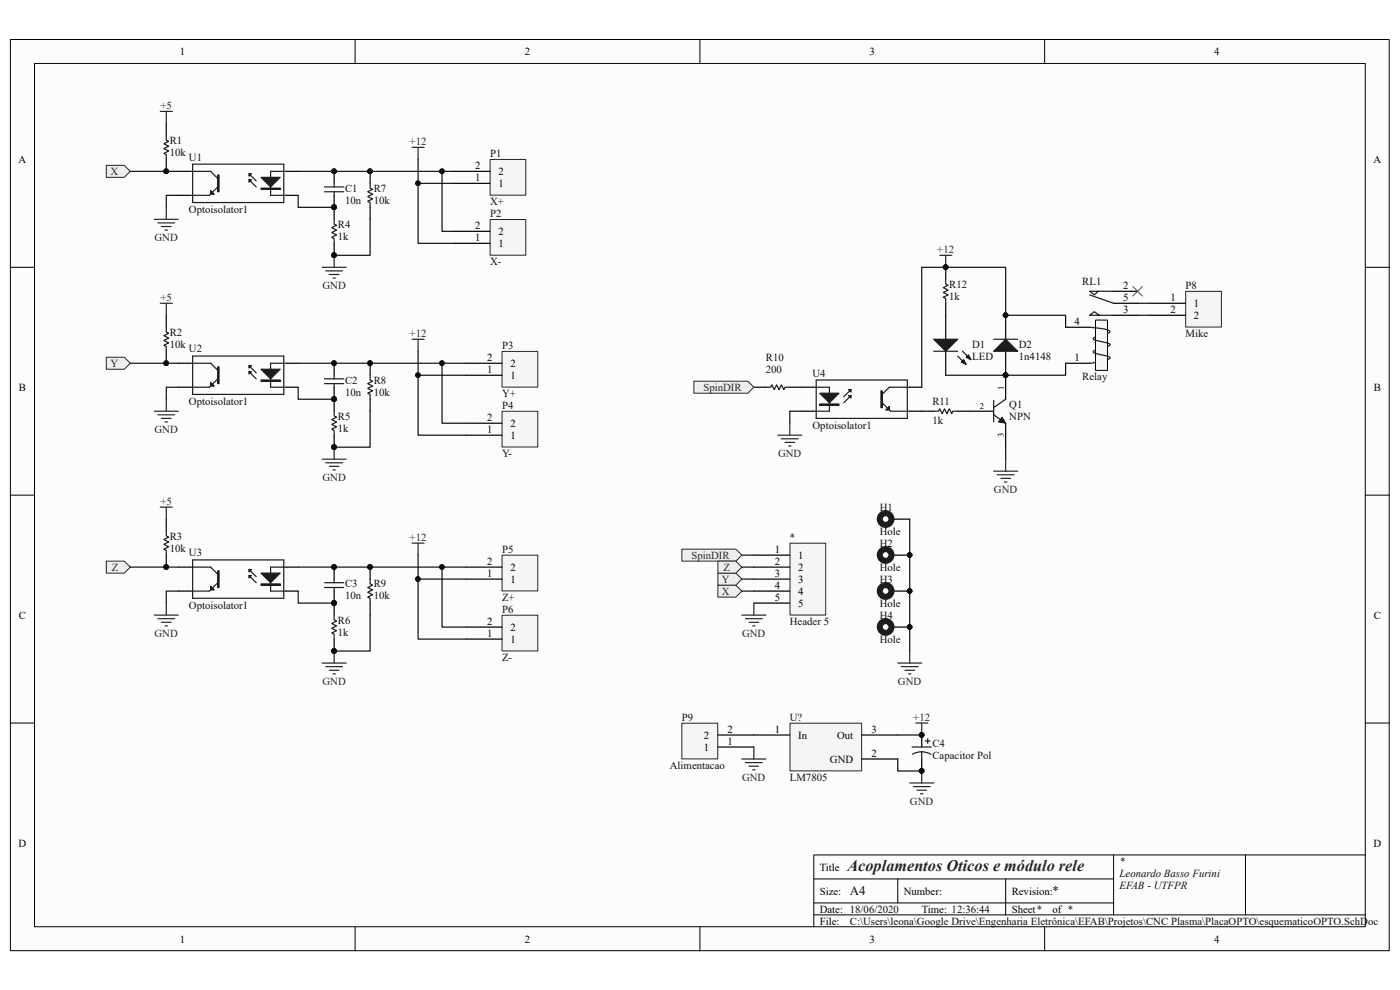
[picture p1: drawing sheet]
<svg xmlns="http://www.w3.org/2000/svg" width="297mm" height="210mm" viewBox="0 0 297 210" stroke-linecap="round" stroke-linejoin="round" font-family="sans-serif">
<path d="M2.2 8.4h292.5v193.3h-292.5z" fill="#fcfcfc"/>
<path d="M2.2 8.4h292.5v193.3h-292.5z" fill="none" stroke="#000" stroke-width=".21"/>
<path d="M7.4 13.5h282.2v183.1h-282.2z" fill="#fcfcfc"/>
<g fill="none" stroke="#000" stroke-width=".21">
<path d="M7.3 13.5h282.3v183.1h-282.3zM75.3 8.4v5.1M148.5 8.4v5.1M221.6 8.4v5.1M2.2 56.7h5.1M289.7 56.7h5.1M2.2 105h5.1M289.7 105h5.1M2.2 153.4h5.1M289.7 153.4h5.1M75.3 196.6v5.1M148.5 196.6v5.1"/>
<path d="M172.6 186.5h63.6M172.6 194.1h117.1M172.6 191.5h63.6M190.5 186.5v5M213.4 186.5v7.6M221.6 196.6v5.1M236.2 181.4v12.7M264.2 181.4h-91.6v15.2M289.7 181.4h-25.5v12.7"/>
</g>
<path d="M200.6 56.7v2.5M200.6 64.3v2.6M213.4 66.9v5.1M213.4 74.5v5.1" fill="none" stroke="#000" stroke-width=".25"/>
<g fill="#0e0e0e" stroke="#0e0e0e" stroke-width=".21">
<circle cx="200.6" cy="56.7" r=".48"/>
<circle cx="213.3" cy="79.6" r=".48"/>
<circle cx="213.3" cy="66.9" r=".48"/>
</g>
<path d="M200.6 59.2v1.1l.5 .2-1 .5 1 .5-1 .5 1 .6-1 .5 .5 .2v1" fill="none" stroke="#1c1c1c" stroke-width=".25"/>
<path d="M210.8 74.5l2.6-2.5 2.5 2.5z" fill="#1c1c1c"/>
<path d="M210.8 74.5l2.6-2.5 2.5 2.5zM210.8 72h5.1" fill="none" stroke="#1c1c1c" stroke-width=".25"/>
<g fill="#0e0e0e" stroke="#0e0e0e" stroke-width=".21">
<circle cx="213.3" cy="79.6" r=".48"/>
<circle cx="213.3" cy="66.9" r=".48"/>
</g>
<path d="M232.5 67.9h2.4v10.7h-2.4z" fill="#f5f5f5"/>
<path d="M232.4 67.9h2.5v10.7h-2.5z" fill="none" stroke="#000" stroke-width=".21"/>
<path d="M231.2 62.6l5 1.7M231.2 69.4l3.8 .6a.35 .35 0 0 1 .4 .4 .35 .35 0 0 1-.4 .3M232.4 74.3l-.4 .2a.45 .45 0 0 0 .1 .5 .45 .45 0 0 0 .5 0l2 .5a.65 .65 0 0 1 .8 .5l-.4 .3M232.4 71.5l-.4 .2a.45 .45 0 0 0 .1 .5 .45 .45 0 0 0 .5 0l2 .5a.65 .65 0 0 1 .8 .5l-.4 .3M232.4 76.8l-1.2 .3M232.9 61.8l-.7 .8-1-.8h5M233.2 66.9l-1-.8-1 .8h5" fill="none" stroke="#1c1c1c" stroke-width=".25"/>
<path d="M200.6 66.9v5.1M200.6 74.5v5.1M226.1 69.4h5.1M226.1 77.1h5.1M236.2 64.3h5.1M236.2 61.8h5.1M236.2 66.9h5.1" fill="none" stroke="#000" stroke-width=".25"/>
<path d="M210.8 100h5.1M213.4 97.4v2.6M211.6 100.7h3.5M212.3 101.5h2.1M213.1 102.2h.5" fill="none" stroke="#262626" stroke-width=".25"/>
<path d="M198.1 72h5.1l-2.6 2.5z" fill="#1c1c1c"/>
<path d="M198.1 72h5.1l-2.6 2.5zM203.2 75.5l1.8 1.8M204.2 74.5l1.8 1.8" fill="none" stroke="#1c1c1c" stroke-width=".25"/>
<path d="M204.4 76.3l.6 1-1.1-.5z" fill="#1c1c1c"/>
<path d="M204.4 76.3l.6 1-1.1-.5z" fill="none" stroke="#1c1c1c" stroke-width=".25"/>
<path d="M205.5 75.3l.5 1-1-.5z" fill="#1c1c1c"/>
<path d="M198.1 74.5h5.1M205.5 75.3l.5 1-1-.5zM172.6 82.1h3.4v5.1h-3.4M173.2 80.6h19.3v8.2h-19.3zM180.5 83.9l-1.5 1.6M180.5 82.7l-1.5 1.5M187.2 85.5l1.7 1.7h4.1M193 82.1h-4.3l-1.5 1.6" fill="none" stroke="#1c1c1c" stroke-width=".25"/>
<path d="M170.1 82.1h2.5M170.1 87.2h2.5M193 82.1h2.5M193 87.2h2.5" fill="none" stroke="#000" stroke-width=".25"/>
<path d="M173.9 83.4h4.1l-2 2.1z" fill="#1c1c1c"/>
<path d="M173.9 83.4h4.1l-2 2.1zM173.9 85.7h4.1v.3h-4.1zM173.9 85.8h4.1" fill="none" stroke="#1c1c1c" stroke-width=".25"/>
<path d="M180 82.7h.5v.5z" fill="#1c1c1c"/>
<path d="M180 82.7h.5v.5z" fill="none" stroke="#1c1c1c" stroke-width=".25"/>
<path d="M180 83.9h.5v.5z" fill="#1c1c1c"/>
<path d="M180 83.9h.5v.5zM186.9 82.9h.3v3.6h-.3z" fill="none" stroke="#1c1c1c" stroke-width=".25"/>
<path d="M187 82.9v3.6" fill="none" stroke="#1c1c1c" stroke-width=".26"/>
<path d="M187.9 87l.8-.8v.8z" fill="#1c1c1c"/>
<path d="M162.5 82.1h1l.2-.5 .6 1.1 .5-1.1 .5 1.1 .5-1.1 .5 1.1 .2-.6h1.1M187.9 87l.8-.8v.8zM198.1 87.2h1l.3-.5 .5 1 .5-1 .5 1 .5-1 .5 1 .3-.5h1" fill="none" stroke="#1c1c1c" stroke-width=".25"/>
<path d="M159.9 82.1h2.6M167.6 82.1h2.5M195.5 87.2h2.6M203.2 87.2h2.5" fill="none" stroke="#000" stroke-width=".25"/>
<path d="M165 92.3h5.1M165.8 93.1h3.5M166.5 93.8h2.1M167.3 94.6h.5M167.6 89.8v2.5" fill="none" stroke="#262626" stroke-width=".25"/>
<path d="M240.3 60.8l2.1 2M242.4 60.8l-2.1 2" fill="none" stroke="#4c4c4c" stroke-width=".21"/>
<path d="M251.6 61.8h7.5v7.6h-7.5z" fill="#f5f5f5"/>
<path d="M251.5 61.8h7.6v7.6h-7.6z" fill="none" stroke="#262626" stroke-width=".21"/>
<path d="M37.8 36.4h2.6M60.7 36.4h2.6M37.8 41.4h2.6M60.7 41.4h2.6M243.9 64.3h7.6M243.9 66.9h7.6" fill="none" stroke="#000" stroke-width=".25"/>
<path d="M40.4 36.4h4.3l1.5 1.5M40.9 34.8h19.3v8.2h-19.3zM46.2 39.7l-1.8 1.7h-4M52.8 38.1l1.6 1.6M52.8 36.9l1.6 1.5M60.7 36.4h-3.3v5h3.3" fill="none" stroke="#1c1c1c" stroke-width=".25"/>
<path d="M55.4 37.6h4l-2 2.1z" fill="#1c1c1c"/>
<path d="M55.4 37.6h4l-2 2.1zM55.4 39.9h4v.3h-4z" fill="none" stroke="#1c1c1c" stroke-width=".25"/>
<path d="M55.4 40h4" fill="none" stroke="#1c1c1c" stroke-width=".26"/>
<path d="M52.8 36.9h.5l-.5 .5z" fill="#1c1c1c"/>
<path d="M52.8 36.9h.5l-.5 .5z" fill="none" stroke="#1c1c1c" stroke-width=".25"/>
<path d="M52.8 38.1h.5l-.5 .5z" fill="#1c1c1c"/>
<path d="M46.2 37.1h.3v3.6h-.3zM46.3 37.1v3.6M52.8 38.1h.5l-.5 .5z" fill="none" stroke="#1c1c1c" stroke-width=".25"/>
<path d="M44.7 40.4l.8 .8h-.8z" fill="#1c1c1c"/>
<path d="M35.3 28.7v1l.5 .3-1 .5 1 .5-1 .5 1 .5-1 .5 .5 .3v1M68.9 39.7h4M70.9 38.9v.8M78.5 38.9v1l.5 .3-1 .5 1 .5-1 .5 1 .5-1 .5 .5 .3v1M44.7 40.4l.8 .8h-.8zM68.9 40.7h4M70.9 40.7v.7M70.9 46.5v1l.5 .3-1 .5 1 .5-1 .5 1 .5-1 .5 .5 .3v1" fill="none" stroke="#1c1c1c" stroke-width=".25"/>
<path d="M35.3 26.2v2.5M35.3 33.8v2.6M70.9 36.4v2.5M78.5 36.4v2.5M70.9 41.4v5.1M70.9 51.6v2.6M78.5 44v2.5" fill="none" stroke="#000" stroke-width=".25"/>
<g fill="#0e0e0e" stroke="#0e0e0e" stroke-width=".21">
<circle cx="70.9" cy="44" r=".48"/>
<circle cx="70.9" cy="36.3" r=".48"/>
<circle cx="70.9" cy="54.1" r=".48"/>
<circle cx="78.5" cy="36.3" r=".48"/>
<circle cx="35.2" cy="36.3" r=".48"/>
</g>
<path d="M34 23.6h2.5M35.3 23.6v2.6M32.7 46.5h5.1M33.5 47.3h3.6M34.3 48.1h2M35 48.8h.5M35.3 44v2.5M68.3 56.7h5.1M69.1 57.5h3.6M69.9 58.2h2M70.6 59h.5M70.9 54.2v2.5" fill="none" stroke="#262626" stroke-width=".25"/>
<path d="M104 33.9h7.5v7.5h-7.5z" fill="#f5f5f5"/>
<path d="M104 33.8h7.5v7.6h-7.5z" fill="none" stroke="#262626" stroke-width=".21"/>
<path d="M96.3 38.9h7.7M96.3 36.4h7.7" fill="none" stroke="#000" stroke-width=".25"/>
<path d="M104 46.6h7.5v7.5h-7.5z" fill="#f5f5f5"/>
<path d="M104 46.6h7.5v7.5h-7.5z" fill="none" stroke="#262626" stroke-width=".21"/>
<path d="M96.3 51.6h7.7M96.3 49.1h7.7" fill="none" stroke="#000" stroke-width=".25"/>
<path d="M87.4 31.3h2.6M88.7 31.3v2.5" fill="none" stroke="#262626" stroke-width=".25"/>
<path d="M22.6 35.1h3.8l1.2 1.3-1.2 1.2h-3.8z" fill-rule="evenodd" fill="#f0f0f0" stroke="#262626" stroke-width=".21"/>
<path d="M37.8 77.1h2.6M60.7 77.1h2.6M37.8 82.1h2.6M60.7 82.1h2.6" fill="none" stroke="#000" stroke-width=".25"/>
<path d="M40.4 77.1h4.3l1.5 1.5M40.9 75.5h19.3v8.2h-19.3zM52.8 78.8l1.6 1.6M52.8 77.6l1.6 1.5M60.7 77.1h-3.3v5h3.3M46.2 80.4l-1.8 1.7h-4" fill="none" stroke="#1c1c1c" stroke-width=".25"/>
<path d="M55.4 78.3h4l-2 2.1z" fill="#1c1c1c"/>
<path d="M55.4 78.3h4l-2 2.1zM55.4 80.6h4v.3h-4zM55.4 80.7h4" fill="none" stroke="#1c1c1c" stroke-width=".25"/>
<path d="M52.8 77.6h.5l-.5 .5z" fill="#1c1c1c"/>
<path d="M52.8 77.6h.5l-.5 .5z" fill="none" stroke="#1c1c1c" stroke-width=".25"/>
<path d="M52.8 78.8h.5l-.5 .5z" fill="#1c1c1c"/>
<path d="M46.2 77.8h.3v3.6h-.3zM46.3 77.8v3.6M52.8 78.8h.5l-.5 .5z" fill="none" stroke="#1c1c1c" stroke-width=".25"/>
<path d="M44.7 81.1l.8 .8h-.8z" fill="#1c1c1c"/>
<path d="M35.3 69.4v1l.5 .3-1 .5 1 .5-1 .5 1 .5-1 .5 .5 .3v1M70.9 79.6v.8M78.5 79.6v1l.5 .3-1 .5 1 .5-1 .5 1 .5-1 .5 .5 .3v1M44.7 81.1l.8 .8h-.8zM68.9 80.4h4M68.9 81.4h4M70.9 81.4v.7M70.9 87.2v1.1l.5 .2-1 .5 1 .5-1 .5 1 .5-1 .5 .5 .3v1" fill="none" stroke="#1c1c1c" stroke-width=".25"/>
<path d="M35.3 66.9v2.5M35.3 74.5v2.6M70.9 77.1v2.5M78.5 77.1v2.5M70.9 82.1v5.1M70.9 92.3v2.6M78.5 84.7v2.5" fill="none" stroke="#000" stroke-width=".25"/>
<g fill="#0e0e0e" stroke="#0e0e0e" stroke-width=".21">
<circle cx="70.9" cy="84.7" r=".48"/>
<circle cx="70.9" cy="77" r=".48"/>
<circle cx="70.9" cy="94.8" r=".48"/>
<circle cx="78.5" cy="77" r=".48"/>
<circle cx="35.2" cy="77" r=".48"/>
</g>
<path d="M34 64.3h2.5M35.3 64.3v2.6M32.7 87.2h5.1M33.5 88h3.6M34.3 88.8h2M35 89.5h.5M35.3 84.7v2.5M68.3 97.4h5.1M69.1 98.2h3.6M69.9 98.9h2M70.6 99.7h.5M70.9 94.9v2.5" fill="none" stroke="#262626" stroke-width=".25"/>
<path d="M106.6 74.6h7.5v7.5h-7.5z" fill="#f5f5f5"/>
<path d="M106.5 74.5h7.6v7.6h-7.6z" fill="none" stroke="#262626" stroke-width=".21"/>
<path d="M98.9 79.6h7.6M98.9 77.1h7.6" fill="none" stroke="#000" stroke-width=".25"/>
<path d="M106.6 87.3h7.5v7.5h-7.5z" fill="#f5f5f5"/>
<path d="M106.5 87.2h7.6v7.6h-7.6z" fill="none" stroke="#262626" stroke-width=".21"/>
<path d="M98.9 92.3h7.6M98.9 89.8h7.6" fill="none" stroke="#000" stroke-width=".25"/>
<path d="M87.4 72h2.6M88.7 72v2.5" fill="none" stroke="#262626" stroke-width=".25"/>
<path d="M22.6 75.8h3.8l1.2 1.3-1.2 1.2h-3.8z" fill-rule="evenodd" fill="#f0f0f0" stroke="#262626" stroke-width=".21"/>
<path d="M37.8 120.3h2.6M37.8 125.4h2.6M60.7 120.3h2.6M60.7 125.4h2.6" fill="none" stroke="#000" stroke-width=".25"/>
<path d="M40.9 118.8h19.3v8.1h-19.3zM40.4 120.3h4.3l1.5 1.5M46.2 123.6l-1.8 1.8h-4M52.8 122.1l1.6 1.5M52.8 120.8l1.6 1.5M60.7 120.3h-3.3v5.1h3.3" fill="none" stroke="#1c1c1c" stroke-width=".25"/>
<path d="M55.4 121.6h4l-2 2z" fill="#1c1c1c"/>
<path d="M55.4 121.6h4l-2 2zM55.4 123.9h4v.2h-4zM55.4 124h4" fill="none" stroke="#1c1c1c" stroke-width=".25"/>
<path d="M52.8 120.8h.5l-.5 .5z" fill="#1c1c1c"/>
<path d="M52.8 120.8h.5l-.5 .5z" fill="none" stroke="#1c1c1c" stroke-width=".25"/>
<path d="M52.8 122.1h.5l-.5 .5z" fill="#1c1c1c"/>
<path d="M46.2 121.1h.3v3.5h-.3zM46.3 121.1v3.5M52.8 122.1h.5l-.5 .5z" fill="none" stroke="#1c1c1c" stroke-width=".25"/>
<path d="M44.7 124.4l.8 .7h-.8z" fill="#1c1c1c"/>
<path d="M35.3 112.7v1l.5 .2-1 .6 1 .5-1 .5 1 .5-1 .5 .5 .2v1.1M44.7 124.4l.8 .7h-.8zM68.9 123.6h4M68.9 124.6h4M70.9 122.9v.7M70.9 124.6v.8M70.9 130.5v1l.5 .3-1 .5 1 .5-1 .5 1 .5-1 .5 .5 .3v1M78.5 122.9v1l.5 .2-1 .5 1 .5-1 .5 1 .6-1 .5 .5 .2v1" fill="none" stroke="#1c1c1c" stroke-width=".25"/>
<path d="M35.3 110.1v2.6M35.3 117.8v2.5M70.9 120.3v2.6M70.9 125.4v5.1M70.9 135.6v2.5M78.5 120.3v2.6M78.5 127.9v2.6" fill="none" stroke="#000" stroke-width=".25"/>
<g fill="#0e0e0e" stroke="#0e0e0e" stroke-width=".21">
<circle cx="70.9" cy="127.9" r=".48"/>
<circle cx="70.9" cy="120.3" r=".48"/>
<circle cx="70.9" cy="138.1" r=".48"/>
<circle cx="78.5" cy="120.3" r=".48"/>
<circle cx="35.2" cy="120.3" r=".48"/>
</g>
<path d="M34 107.6h2.5M35.3 107.6v2.5M32.7 130.5h5.1M33.5 131.2h3.6M34.3 132h2M35 132.8h.5M35.3 127.9v2.6M70.9 138.1v2.6M68.3 140.7h5.1M69.1 141.4h3.6M69.9 142.2h2M70.6 142.9h.5" fill="none" stroke="#262626" stroke-width=".25"/>
<path d="M106.6 117.8h7.5v7.5h-7.5z" fill="#f5f5f5"/>
<path d="M106.5 117.8h7.6v7.5h-7.6z" fill="none" stroke="#262626" stroke-width=".21"/>
<path d="M98.9 122.9h7.6M98.9 120.3h7.6" fill="none" stroke="#000" stroke-width=".25"/>
<path d="M106.6 130.6h7.5v7.5h-7.5z" fill="#f5f5f5"/>
<path d="M106.5 130.5h7.6v7.6h-7.6z" fill="none" stroke="#262626" stroke-width=".21"/>
<path d="M98.9 135.6h7.6M98.9 133h7.6" fill="none" stroke="#000" stroke-width=".25"/>
<path d="M87.4 115.2h2.6M88.7 115.2v2.6" fill="none" stroke="#262626" stroke-width=".25"/>
<path d="M22.6 119h3.8l1.2 1.3-1.2 1.3h-3.8z" fill-rule="evenodd" fill="#f0f0f0" stroke="#262626" stroke-width=".21"/>
<path d="M199.4 54.2h2.5M200.6 54.2v2.5" fill="none" stroke="#262626" stroke-width=".25"/>
<circle cx="200.6" cy="56.7" r=".48" fill="#0e0e0e" stroke="#0e0e0e" stroke-width=".21"/>
<g fill="#f0f0f0" stroke="#262626" stroke-width=".21">
<path d="M147.2 80.9h11.5l1.2 1.2-1.2 1.3h-11.5z" fill-rule="evenodd"/>
<path d="M144.7 116.5h11.4l1.3 1.3-1.3 1.2h-11.4z" fill-rule="evenodd"/>
<path d="M152.3 124.1h3.8l1.3 1.3-1.3 1.3h-3.8z" fill-rule="evenodd"/>
<path d="M152.3 121.6h3.8l1.3 1.3-1.3 1.2h-3.8z" fill-rule="evenodd"/>
<path d="M152.3 119h3.8l1.3 1.3-1.3 1.3h-3.8z" fill-rule="evenodd"/>
</g>
<path d="M213.4 79.6v5.1M205.7 87.2h5.1M213.4 89.8v5.1M189.7 117.8h3.3M189.7 110.1h3.3M189.7 133h3.3M189.7 125.4h3.3" fill="none" stroke="#000" stroke-width=".25"/>
<g fill="#0e0e0e" stroke="#0e0e0e" stroke-width=".21">
<circle cx="193" cy="133" r=".48"/>
<circle cx="193" cy="117.7" r=".48"/>
<circle cx="193" cy="125.4" r=".48"/>
<circle cx="213.3" cy="79.6" r=".48"/>
</g>
<g fill="none" stroke="#1c1c1c" stroke-width="1.3">
<circle cx="187.9" cy="110.1" r="1.25"/>
<circle cx="187.9" cy="117.7" r="1.25"/>
<circle cx="187.9" cy="125.4" r="1.25"/>
<circle cx="187.9" cy="133" r="1.25"/>
</g>
<path d="M193 138.1v2.6M190.5 140.7h5M191.2 141.4h3.6M192 142.2h2M192.7 142.9h.6" fill="none" stroke="#262626" stroke-width=".25"/>
<path d="M210.8 88l2.6 1.8M210.8 84.9v4.6M213.4 84.7l-2.6 1.8" fill="none" stroke="#1c1c1c" stroke-width=".25"/>
<path d="M212.6 88.5l.8 1.3-1.6-.3z" fill="#1c1c1c"/>
<path d="M212.6 88.5l.8 1.3-1.6-.3z" fill="none" stroke="#1c1c1c" stroke-width=".21"/>
<g fill="#0e0e0e" stroke="#0e0e0e" stroke-width=".21">
<circle cx="213.3" cy="79.6" r=".48"/>
<circle cx="195.5" cy="155.9" r=".48"/>
<circle cx="195.5" cy="163.5" r=".48"/>
</g>
<path d="M195.5 155.9v2.6M195.5 161v2.6" fill="none" stroke="#000" stroke-width=".25"/>
<path d="M193.5 158.5h4.1M195.5 159.5l1.3 .2 .7 .3M195.5 159.5l-.8 .1-1.1 .4M195.5 159.5v1.5M196.3 157.2h1M196.8 156.7v1" fill="none" stroke="#1c1c1c" stroke-width=".25"/>
<path d="M194.3 153.4h2.5M195.5 153.4v2.5M193 166.1h5.1M193.8 166.9h3.5M194.5 167.6h2.1M195.3 168.4h.5M195.5 163.6v2.5" fill="none" stroke="#262626" stroke-width=".25"/>
<path d="M144.7 153.5h7.6v7.5h-7.6z" fill="#f5f5f5"/>
<path d="M144.7 153.4h7.6v7.6h-7.6z" fill="none" stroke="#262626" stroke-width=".21"/>
<path d="M152.3 158.5h7.6M152.3 155.9h7.6" fill="none" stroke="#000" stroke-width=".25"/>
<path d="M159.9 158.5v2.5M157.4 161h5.1M158.1 161.8h3.6M158.9 162.5h2M159.7 163.3h.5" fill="none" stroke="#262626" stroke-width=".25"/>
<path d="M167.6 153.5h15.2v10h-15.2z" fill="#f5f5f5"/>
<path d="M167.6 153.4h15.2v10.1h-15.2z" fill="none" stroke="#262626" stroke-width=".21"/>
<path d="M159.9 155.9h7.7M182.8 155.9h7.7M182.8 161h7.7" fill="none" stroke="#000" stroke-width=".25"/>
<path d="M167.6 115.3h7.6v15.2h-7.6z" fill="#f5f5f5"/>
<path d="M167.6 115.2h7.6v15.3h-7.6z" fill="none" stroke="#262626" stroke-width=".21"/>
<path d="M159.9 117.8h7.7M159.9 120.3h7.7M159.9 122.9h7.7M159.9 125.4h7.7M159.9 127.9h7.7" fill="none" stroke="#000" stroke-width=".25"/>
<path d="M157.4 130.5h5.1M158.1 131.2h3.6M158.9 132h2M159.7 132.8h.5M159.9 127.9v2.6" fill="none" stroke="#262626" stroke-width=".25"/>
<g fill="none" stroke="#0e0e0e" stroke-width=".25">
<path d="M27.6 36.4h10.2M63.3 36.4h33M88.7 33.8v17.8h7.6M88.7 38.9h7.6M93.8 36.4v12.7h2.5M37.8 41.4h-2.5v2.6M63.3 41.4v2.6h7.6M78.5 46.5v7.7h-7.6M27.6 77.1h10.2M63.3 77.1h35.6M88.7 74.5v17.8h10.2M88.7 79.6h10.2"/>
<path d="M93.8 77.1v12.7h5.1M226.1 69.4v-2.5h-12.7v-10.2h-17.9v25.4M226.1 77.1v2.5h-25.5M241.3 64.3h2.6M241.3 66.9h2.6M37.8 82.1h-2.5v2.6M63.3 82.1v2.6h7.6M78.5 87.2v7.7h-7.6M170.1 87.2h-2.5v2.6M213.4 94.9v2.5M88.7 117.8v17.8h10.2M157.4 117.8h2.5"/>
<path d="M193 110.1v28M27.6 120.3h10.2M37.8 125.4h-2.5v2.5M63.3 125.4v2.5h7.6M63.3 120.3h35.6M78.5 130.5v7.6h-7.6M88.7 122.9h10.2M93.8 120.3v12.7h5.1M157.4 122.9h2.5M157.4 120.3h2.5M157.4 125.4h2.5M190.5 155.9h5"/>
<path d="M190.5 161v2.6h5"/>
</g>
<g fill="#0e0e0e" stroke="#0e0e0e" stroke-width=".21">
<circle cx="200.6" cy="56.7" r=".48"/>
<circle cx="213.3" cy="66.9" r=".48"/>
<circle cx="70.9" cy="44" r=".48"/>
<circle cx="70.9" cy="54.1" r=".48"/>
<circle cx="35.2" cy="36.3" r=".48"/>
<circle cx="93.8" cy="36.3" r=".48"/>
<circle cx="88.7" cy="38.9" r=".48"/>
<circle cx="70.9" cy="84.7" r=".48"/>
<circle cx="70.9" cy="94.8" r=".48"/>
<circle cx="35.2" cy="77" r=".48"/>
<circle cx="93.8" cy="77" r=".48"/>
<circle cx="88.7" cy="79.6" r=".48"/>
<circle cx="70.9" cy="127.9" r=".48"/>
<circle cx="70.9" cy="138.1" r=".48"/>
<circle cx="35.2" cy="120.3" r=".48"/>
<circle cx="93.8" cy="120.3" r=".48"/>
<circle cx="88.7" cy="122.8" r=".48"/>
<circle cx="193" cy="117.7" r=".48"/>
<circle cx="193" cy="125.4" r=".48"/>
<circle cx="193" cy="133" r=".48"/>
<circle cx="213.3" cy="79.6" r=".48"/>
<circle cx="195.5" cy="155.9" r=".48"/>
<circle cx="195.5" cy="163.5" r=".48"/>
<circle cx="70.9" cy="36.3" r=".48"/>
<circle cx="78.5" cy="36.3" r=".48"/>
<circle cx="70.9" cy="77" r=".48"/>
<circle cx="78.5" cy="77" r=".48"/>
<circle cx="70.9" cy="120.3" r=".48"/>
<circle cx="78.5" cy="120.3" r=".48"/>
</g>
<text font-size="3.4" fill="#262626" x="179.8" y="184.7">Acoplamentos Oticos e módulo rele</text>
<g font-size="2.8" fill="#0e0e0e">
<text x="180.3" y="189.9">A4</text>
<text x="223.3" y="189.9">*</text>
</g>
<g font-size="2.3">
<text x="38.2" y="11.7">1</text>
<text x="111.3" y="11.7">2</text>
<text x="184.5" y="11.7">3</text>
<text x="257.6" y="11.7">4</text>
<text x="3.9" y="34.6">A</text>
<text x="100.8" y="35.9">2</text>
<text x="291.4" y="34.6">A</text>
<text x="100.8" y="38.4">1</text>
<text x="105.7" y="39.7">1</text>
<text x="105.7" y="37.1">2</text>
<text x="100.8" y="51.1">1</text>
<text x="100.8" y="48.6">2</text>
<text x="105.7" y="52.4">1</text>
<text x="105.7" y="49.8">2</text>
<text x="238.3" y="63.8">5</text>
<text x="238.3" y="61.3">2</text>
<text x="248.3" y="63.8">1</text>
<text x="253.3" y="65.1">1</text>
<text x="228" y="68.9">4</text>
<text x="238.3" y="66.4">3</text>
<text x="248.3" y="66.4">2</text>
<text x="253.3" y="67.6">2</text>
<text x="103.3" y="76.6">2</text>
<text x="108.3" y="77.9">2</text>
<text x="228" y="76.6">1</text>
<text x="4" y="82.9">B</text>
<text x="103.3" y="79.1">1</text>
<text x="108.3" y="80.4">1</text>
<text x="291.5" y="82.9">B</text>
<text x="103.3" y="89.3">2</text>
<text x="103.3" y="91.8">1</text>
<text x="108.3" y="93.1">1</text>
<text x="108.3" y="90.6">2</text>
<text x="103.3" y="119.8">2</text>
<text x="164.4" y="117.3">1</text>
<text x="164.4" y="119.8">2</text>
<text x="169.3" y="118.5">1</text>
<text x="103.3" y="122.3">1</text>
<text x="108.3" y="123.6">1</text>
<text x="108.3" y="121.1">2</text>
<text x="164.4" y="122.3">3</text>
<text x="164.4" y="124.9">4</text>
<text x="169.3" y="121.1">2</text>
<text x="169.3" y="123.6">3</text>
<text x="4" y="131.3">C</text>
<text x="164.4" y="127.4">5</text>
<text x="169.3" y="126.2">4</text>
<text x="169.3" y="128.7">5</text>
<text x="291.5" y="131.3">C</text>
<text x="103.3" y="135.1">1</text>
<text x="103.3" y="132.5">2</text>
<text x="108.3" y="136.4">1</text>
<text x="108.3" y="133.8">2</text>
<text x="154.3" y="155.4">2</text>
<text x="164.4" y="155.4">1</text>
<text x="184.9" y="155.4">3</text>
<text x="149.4" y="159.3">1</text>
<text x="149.4" y="156.7">2</text>
<text x="154.3" y="158">1</text>
<text x="169.3" y="156.7">In</text>
<text x="176.1" y="161.8">GND</text>
<text x="177.6" y="156.7">Out</text>
<text x="184.9" y="160.5">2</text>
<text x="3.9" y="179.6">D</text>
<text x="291.4" y="179.6">D</text>
<text x="173.9" y="184.7">Title</text>
<text x="173.9" y="189.8">Size:</text>
<text x="191.7" y="189.8">Number:</text>
<text x="214.6" y="189.8">Revision:</text>
<text x="173.9" y="193.6">Date: 18/06/2020</text>
<text x="173.9" y="196.1">File:</text>
<text x="195.5" y="193.6">Time: 12:36:44</text>
<text x="214.6" y="193.6">Sheet*</text>
<text x="223.3" y="193.6">of *</text>
<text x="38.2" y="199.9">1</text>
<text x="111.3" y="199.9">2</text>
<text x="184.5" y="199.9">3</text>
<text x="257.6" y="199.9">4</text>
</g>
<g font-size="2.3" fill="#262626">
<text x="34" y="23.1">+5</text>
<text x="86.9" y="30.8">+12</text>
<text x="23.5" y="37.1">X</text>
<text x="32.8" y="51.1">GND</text>
<text x="198.8" y="53.7">+12</text>
<text x="34" y="63.8">+5</text>
<text x="68.4" y="61.3">GND</text>
<text x="86.9" y="71.5">+12</text>
<text x="23.5" y="77.9">Y</text>
<text x="149.2" y="82.9">SpinDIR</text>
<text x="32.8" y="91.8">GND</text>
<text x="68.4" y="102">GND</text>
<text x="165.1" y="96.9">GND</text>
<text x="34" y="107.1">+5</text>
<text x="210.9" y="104.6">GND</text>
<text x="86.9" y="114.7">+12</text>
<text x="146.7" y="118.5">SpinDIR</text>
<text x="23.7" y="121.1">Z</text>
<text x="153.2" y="123.6">Y</text>
<text x="153.5" y="121.1">Z</text>
<text x="153.2" y="126.2">X</text>
<text x="32.8" y="135.1">GND</text>
<text x="157.4" y="135.1">GND</text>
<text x="68.4" y="145.2">GND</text>
<text x="190.5" y="145.2">GND</text>
<text x="193.8" y="152.9">+12</text>
<text x="157.4" y="165.6">GND</text>
<text x="193" y="170.7">GND</text>
</g>
<g font-size="2.3" fill="#0e0e0e">
<text x="36" y="30.5">R1</text>
<text x="36" y="33.1">10k</text>
<text x="40.1" y="34.1">U1</text>
<text x="104" y="33.3">P1</text>
<text x="73.2" y="40.7">C1</text>
<text x="79.3" y="40.7">R7</text>
<text x="40.1" y="45.3">Optoisolator1</text>
<text x="73.2" y="43.2">10n</text>
<text x="79.3" y="43.2">10k</text>
<text x="104" y="43.5">X+</text>
<text x="104" y="46">P2</text>
<text x="71.7" y="48.3">R4</text>
<text x="71.7" y="50.9">1k</text>
<text x="104" y="56.2">X-</text>
<text x="201.4" y="61">R12</text>
<text x="201.4" y="63.6">1k</text>
<text x="229.6" y="60.5">RL1</text>
<text x="251.5" y="61.3">P8</text>
<text x="36" y="71.2">R2</text>
<text x="251.5" y="71.5">Mike</text>
<text x="36" y="73.7">10k</text>
<text x="40.1" y="74.8">U2</text>
<text x="106.5" y="74">P3</text>
<text x="162.5" y="76.6">R10</text>
<text x="206.2" y="73.7">D1</text>
<text x="206.2" y="76.3">LED</text>
<text x="216.2" y="73.7">D2</text>
<text x="216.2" y="76.3">1n4148</text>
<text x="73.2" y="81.4">C2</text>
<text x="73.2" y="83.9">10n</text>
<text x="79.3" y="81.4">R8</text>
<text x="79.3" y="83.9">10k</text>
<text x="162.5" y="79.1">200</text>
<text x="172.4" y="79.9">U4</text>
<text x="229.6" y="80.6">Relay</text>
<text x="40.1" y="86">Optoisolator1</text>
<text x="71.7" y="89">R5</text>
<text x="106.5" y="84.2">Y+</text>
<text x="106.5" y="86.7">P4</text>
<text x="197.8" y="86">R11</text>
<text x="214.1" y="86.5">Q1</text>
<text x="214.1" y="89">NPN</text>
<text x="71.7" y="91.6">1k</text>
<text x="172.4" y="91.1">Optoisolator1</text>
<text x="197.8" y="90">1k</text>
<text x="106.5" y="96.9">Y-</text>
<text x="186.6" y="108.4">H1</text>
<text x="186.6" y="113.5">Hole</text>
<text x="36" y="114.5">R3</text>
<text x="36" y="117">10k</text>
<text x="40.1" y="118">U3</text>
<text x="106.5" y="117.3">P5</text>
<text x="167.6" y="114.7">*</text>
<text x="186.6" y="116">H2</text>
<text x="73.2" y="124.6">C3</text>
<text x="79.3" y="124.6">R9</text>
<text x="186.6" y="121.1">Hole</text>
<text x="186.6" y="123.6">H3</text>
<text x="40.1" y="129.2">Optoisolator1</text>
<text x="73.2" y="127.2">10n</text>
<text x="79.3" y="127.2">10k</text>
<text x="106.5" y="127.4">Z+</text>
<text x="106.5" y="130">P6</text>
<text x="186.6" y="131.3">H4</text>
<text x="186.6" y="128.7">Hole</text>
<text x="71.7" y="132.3">R6</text>
<text x="71.7" y="134.8">1k</text>
<text x="167.6" y="132.5">Header 5</text>
<text x="186.6" y="136.4">Hole</text>
<text x="106.5" y="140.2">Z-</text>
<text x="144.7" y="152.9">P9</text>
<text x="167.6" y="152.9">U?</text>
<text x="197.8" y="158.5">C4</text>
<text x="197.8" y="161">Capacitor Pol</text>
<text x="142.1" y="163.1">Alimentacao</text>
<text x="167.6" y="165.6">LM7805</text>
<text x="237.5" y="183.4">*</text>
<text x="237.5" y="186">Leonardo Basso Furini</text>
<text x="237.5" y="188.5">EFAB - UTFPR</text>
<text x="180.3" y="196.1">C:\Users\leona\Google Drive\Engenharia Eletrônica\EFAB\Projetos\CNC Plasma\PlacaOPTO\esquematicoOPTO.SchDoc</text>
</g>
<g font-size="1.8">
<text x="212.9" y="82.6" transform="rotate(-90 212.9 82.6)">1</text>
<text x="207.9" y="86.8">2</text>
<text x="212.9" y="92.8" transform="rotate(-90 212.9 92.8)">3</text>
</g>
</svg>
